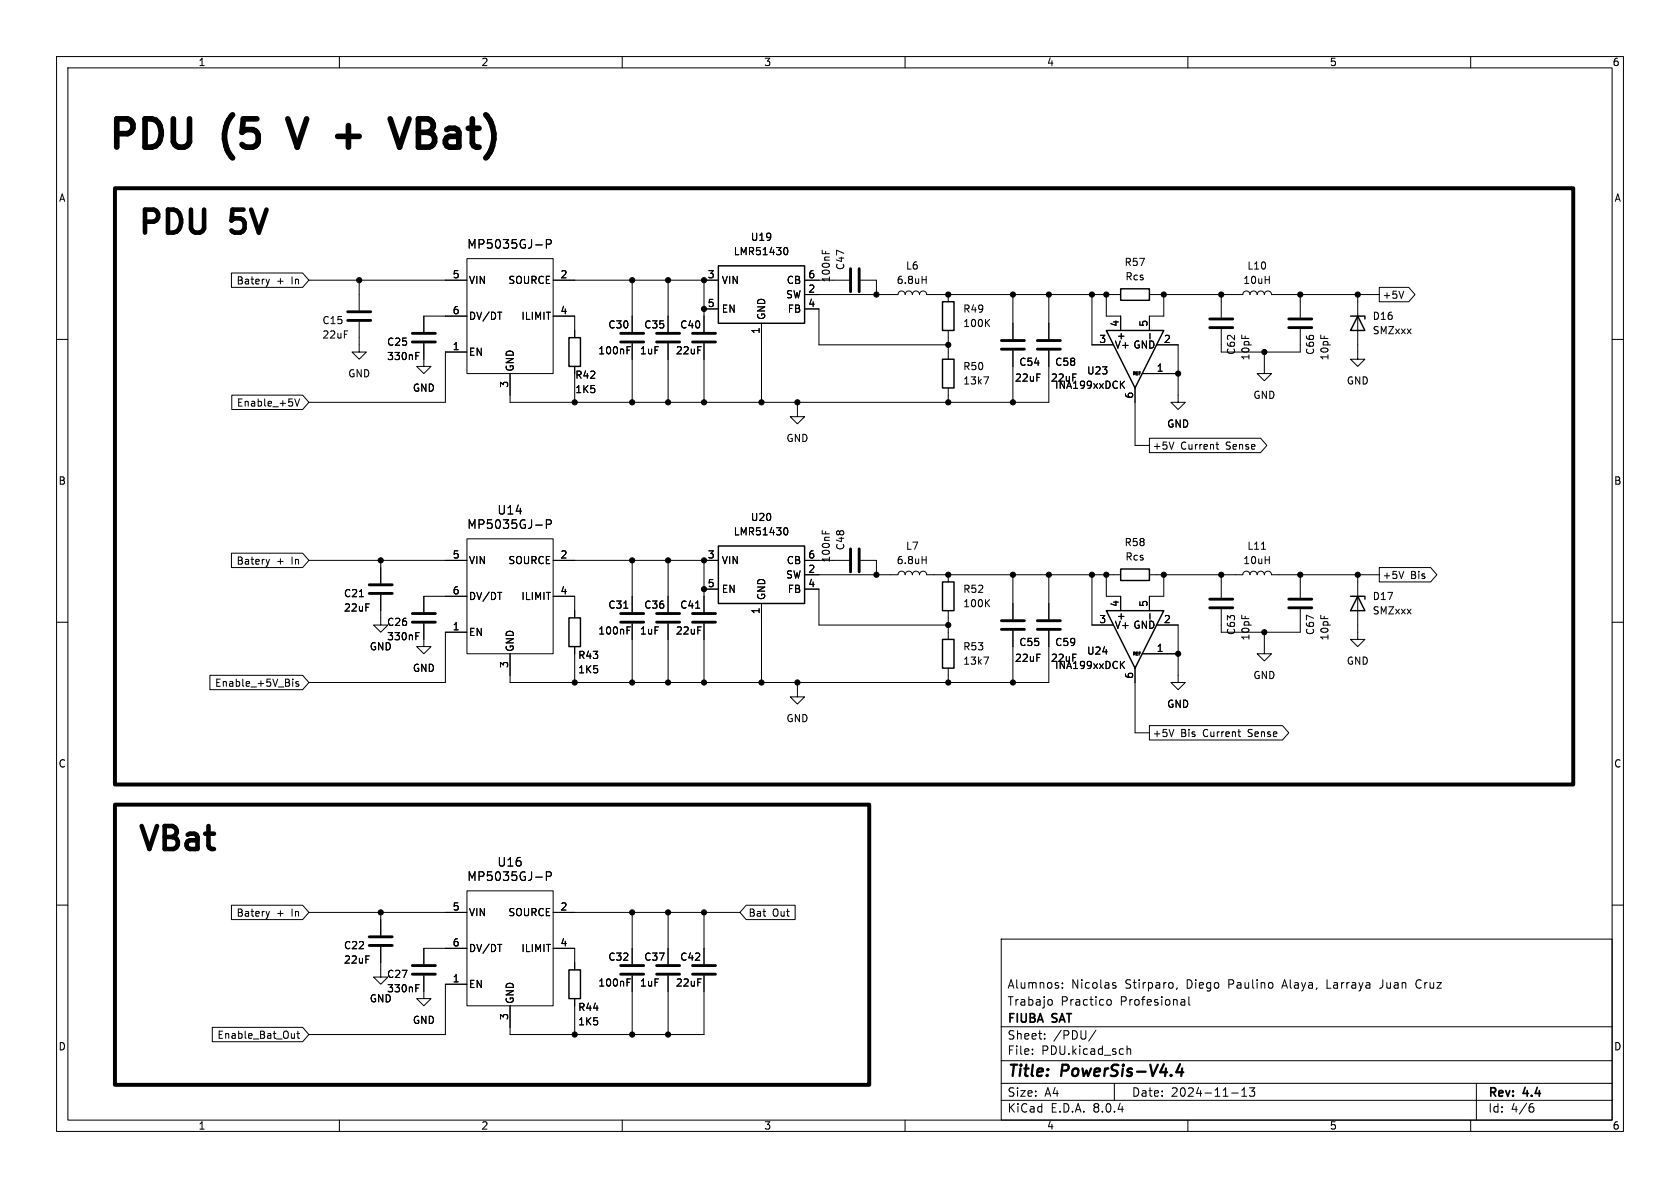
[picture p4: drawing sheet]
<svg xmlns="http://www.w3.org/2000/svg" width="297mm" height="210mm" viewBox="0 0 297 210" stroke-linecap="round" stroke-linejoin="round" font-family="sans-serif">
<g fill="none" stroke="#000" stroke-width=".18">
<path d="M10 10h277v190h-277zM12 12h273v186h-273zM60 10v2M110 10v2M160 10v2M210 10v2M260 10v2M10 60h2M40.9 48.3h12.6l1.1 1.2-1.1 1.3h-12.6zM47.6 49.4l-.3 .8M54.6 49.5h27.9M63.5 56.9v5.3h1.3l-1.3 1.3-1.3-1.3h1.3"/>
<path d="M63.5 49.5v5.4M82.5 45.7h15.3v20.3h-15.3zM82.5 55.9h-7.6v2.8M88 55.2h.7M96.6 43.2l.7-.1 .2-.2-.1-.4-.2-.1h-.6v1.5M97.8 49.5h29.2M97.8 55.9h3.8v3.8M111.8 49.5v9.2M118.1 49.5v9.2M124.5 49.5v9.2M124.5 54.6h2.5M134.6 57.2v13.9"/>
<path d="M138.7 43.8h.2a.68 .68 0 0 1 .4 .6 .68 .68 0 0 1-.4 .6h-.2M142.2 52.1h16.5a.64 .64 0 0 1 .7-.7 .64 .64 0 0 1 .6 .7 .64 .64 0 0 1 .7-.7 .64 .64 0 0 1 .6 .7 .64 .64 0 0 1 .6-.7 .64 .64 0 0 1 .7 .7 .64 .64 0 0 1 .6-.7 .64 .64 0 0 1 .6 .7h34.3M142.2 49.5h7.9M142.2 54.6h2.6v6.4h22.8M145.4 44.2v.6M146 44.4v.4M152.1 49.5h2.8v2.6M163 49.4h.7M163.7 48.8v1.3M167.6 52.1v1.2M167.6 58.4v5.1M174.4 57l.5 .7"/>
<path d="M174.9 56.5l-.7 .7M179.1 52.1v7.8M185.4 52.1v7.8M193 52.1v8.9h3.8M195.6 52.1v3.8h2.5v2.5M203.2 52.1h16.5a.64 .64 0 0 1 .6-.7 .64 .64 0 0 1 .7 .7 .64 .64 0 0 1 .6-.7 .64 .64 0 0 1 .6 .7 .64 .64 0 0 1 .7-.7 .64 .64 0 0 1 .6 .7 .64 .64 0 0 1 .7-.7 .64 .64 0 0 1 .6 .7h19M203.3 58.9v1M205.7 52.1v3.8h-2.5v2.5M215.9 58.2v4h14v-4M215.9 52.1v4M229.9 52.1v4M240 52.1v11.4h1.3l-1.3 1.3-1.2-1.3h1.2"/>
<path d="M243.8 50.8h5.2l1.2 1.3-1.2 1.2h-5.2zM248.2 51.5l-.5 1.2M285 60h2M41 69.8h12.5l1.1 1.3-1.1 1.3h-12.5zM52.1 70.5l.4 1.3 .5-1.3M73.5 62.9h.4M73.5 62.3h.6M74.9 60.7v4.1h1.3l-1.3 1.2-1.2-1.2h1.2M82.5 62.2h-3.8v8.9h-24.1M101.6 64.8v6.3M110.9 61.9h.4M110.9 61.3h.6"/>
<path d="M111.8 60.7v10.4M118.1 60.7v10.4M124.5 60.7v10.4M141 71.1v2.6h1.2l-1.2 1.2-1.3-1.2h1.3M167.6 68.6v2.5M173.9 66.6h.9l-.6 1.3M179.1 62v9.1M185.4 62v9.1h-95.2v-5.1M198.3 67.9l.5 .8M198.8 67.4l-.7 .7M200.7 68.6v10.1h2.5M200.7 65.8h-.3v.5"/>
<path d="M201.2 65.8h-.3v.5M201.6 65.8h-.2v.5M201.9 66h6.4M203.2 77.5h19.7l1.1 1.2-1.1 1.3h-19.7zM204.5 61h3.8v10.1h1.2l-1.2 1.3-1.3-1.3h1.3M207.5 78.1l-.4 1.3M215 78.6h.4M215.1 79.2l.3 .2M223.5 62.2v3.8h1.3l-1.3 1.3-1.3-1.3h1.3M40.9 97.8h12.6l1.1 1.3-1.1 1.2h-12.6zM47.6 98.9l-.3 .8M54.6 99.1h27.9"/>
<path d="M67.3 99.1v4M82.5 95.3h15.3v20.3h-15.3zM96.6 92.7l.7-.1 .2-.2-.1-.4-.2-.1h-.6v1.5M97.8 99.1h29.2M111.8 99.1v9.1M118.1 99.1v9.1M124.5 99.1v9.1M138.7 93.4l.2-.1a.68 .68 0 0 1 .4 .6 .68 .68 0 0 1-.4 .7l-.2-.1M142.2 99.1h7.9M145.4 93.8v.6M146 93.9v.5M152.1 99.1h2.8v2.5"/>
<path d="M163 99h.7M163.7 98.4v1.2M223 97.1h.7M10 110h2M37.1 119.4h16.4l1.1 1.3-1.1 1.2h-16.4zM63.5 105.5h.8M67.3 105.2v5.3h1.3l-1.3 1.3-1.3-1.3h1.3M73.5 112.4h.4M73.5 111.8h.6M74.9 110.2v4.1h1.3l-1.3 1.3-1.2-1.3h1.2M82.5 105.4h-7.6v2.8M82.5 111.8h-3.8v8.9h-24.1"/>
<path d="M88 104.7h.7M97.8 105.4h3.8v3.8M101.6 114.3v6.4M110.3 107.5h.7M110.9 111.4h.4M110.9 110.8h.6M111.8 110.2v10.5M118.1 110.2v10.5M123 107.5h.7M124.5 110.2v10.5M124.5 104.1h2.5M134.6 106.7v14"/>
<path d="M142.2 101.6h16.5a.64 .64 0 0 1 .7-.6 .64 .64 0 0 1 .6 .6 .64 .64 0 0 1 .7-.6 .64 .64 0 0 1 .6 .6 .64 .64 0 0 1 .6-.6 .64 .64 0 0 1 .7 .6 .64 .64 0 0 1 .6-.6 .64 .64 0 0 1 .6 .6h34.3M142.2 104.1h2.6v6.4h22.8M167.6 101.6v1.3M167.6 108v5M167.6 118.1v2.6M173.9 116.1h.9l-.6 1.3M174.4 106.5l.5 .8M174.9 106l-.7 .7M179.1 101.6v7.9M179.1 111.5v9.2M185.4 111.5v9.2h-95.2v-5.1M185.4 101.6v7.9"/>
<path d="M193 101.6v8.9h3.8M195.6 101.6v3.8h2.5v2.6M198.3 117.5l.5 .7M198.8 116.9l-.7 .7M200.7 118.1v11.4h2.5M200.7 115.3h-.3v.5M201.2 115.3h-.3v.5M201.6 115.3h-.2v.5M201.9 115.6h6.4M203.2 101.6h16.5a.64 .64 0 0 1 .6-.6 .64 .64 0 0 1 .7 .6 .64 .64 0 0 1 .6-.6 .64 .64 0 0 1 .6 .6 .64 .64 0 0 1 .7-.6 .64 .64 0 0 1 .6 .6 .64 .64 0 0 1 .7-.6 .64 .64 0 0 1 .6 .6h19M203.3 108.5v.9M204.5 110.5h3.8v10.2h1.2l-1.2 1.2-1.3-1.2h1.3"/>
<path d="M205.7 101.6v3.8h-2.5v2.6M215.9 107.7v4.1h14v-4.1M215.9 101.6v4.1M223.5 111.8v3.8h1.3l-1.3 1.2-1.3-1.2h1.3M229.9 101.6v4.1M240 101.6v11.4h1.3l-1.3 1.3-1.2-1.3h1.2M243.8 100.3h9.1l1.1 1.3-1.1 1.3h-9.1zM248.2 101l-.5 1.3M285 110h2M51.8 120.1v.1M51.8 120.5v.8M52.8 120.5h-.3l-.2 .2 .1 .1 .4 .2v.3h-.5"/>
<path d="M141 120.7v2.5h1.2l-1.2 1.3-1.3-1.3h1.3M203.2 128.3h23.5l1.1 1.2-1.1 1.3h-23.5zM207.5 128.9l-.4 1.3M218.8 129.4h.5M219.2 130.2h.1M10 160h2M82.5 157.5h15.3v20.3h-15.3zM96.6 154.9l.7-.1 .2-.2-.1-.3-.2-.2h-.6v1.5M285 160h2M40.9 160h12.6l1.1 1.3-1.1 1.3h-12.6zM47.6 161.1l-.3 .9M54.6 161.3h27.9"/>
<path d="M67.3 167.4v5.3h1.3l-1.3 1.3-1.3-1.3h1.3M67.3 161.3v4.1M73.5 174.7h.4M73.5 174.1h.6M74.9 172.5v4h1.3l-1.3 1.3-1.2-1.3h1.2M82.5 174h-3.8v8.9h-24.1M82.5 167.6h-7.6v2.8M88 166.9h.7M97.8 161.3h33M97.8 167.6h3.8v3.9M101.6 176.5v6.4M110.9 173.7h.4"/>
<path d="M110.9 173h.6M111.8 161.3v9.1M111.8 172.5v10.4M118.1 161.3v9.1M118.1 172.5v10.4M124.5 172.5v10.4h-34.3v-5.1M124.5 161.3v9.1M131.9 160h8.7v2.6h-8.7l-1.1-1.3zM177 166h108v32h-108zM185.5 176.7l.4 .1 .1 .2v.6l-.5 .1M187.8 174.6v.1M187.8 173.8v.1"/>
<path d="M195.7 177l.3-.3 .3 .1 .2 .2v.4l-.2 .2-.3 .1-.3-.3M196.7 174.1l.4 .1 .2 .2-.1 .2-.4 .1M196.7 173.8h.5M208.1 174.6l-.1 .3M209 176.7h.2l.3 .2v.8M209.5 177.6l-.5 .1M209.5 177.1h-.5M210.2 176.2v1.3l.2 .2M243.9 174.7h.1M250.6 173.3l-.3 .5 .1 .5 .2 .3M37.5 181.6h16l1.1 1.3-1.1 1.3h-16zM52.1 182.7v.9"/>
<path d="M52.1 183.4l-.2 .2M52.5 182.7h.5M52.7 182.3v1.1l.3 .2M60 198v2M110 198v2M160 198v2M177 194.5h108M177 191.5h108M177 187.5h108M177 181.5h108M182.5 186.3v.1M182.5 185.5v.1"/>
<path d="M184.7 183.6v.1M184.7 182.8v.1M193.7 182.1l-1.2 2M197 191.5v3M199.2 184.9v1.5M199.2 185.5l.3-.1 .3 .1 .1 .9M210 198v2M217.7 193.2h1.2M219.5 193.8h.9M219.5 192.7l.5-.4v1.5M220.9 192.3h.9l-.5 .6 .4 .1v.7l-.2 .1h-.4l-.2-.1M260 198v2"/>
<path d="M261 191.5v6.5M270.6 195.7h.3l.3 .3-.1 .5-.5 .1M271 195.1l-.4 .1"/>
</g>
<path d="M208.6 188.1l-.6 1.4h1.2M209 188.9l-.2 1.3" fill="none" stroke="#000" stroke-width=".4"/>
<g fill="none" stroke="#000" stroke-width=".25">
<path d="M100.6 59.7h2v5.1h-2zM127 47h15.2v10.2h-15.2zM166.6 53.3h2.1v5.1h-2.1zM195.6 58.4h10.1l-5 10.2zM198.1 51.1h5.1v2h-5.1zM238.8 55.9h2.5v.5M240 55.9l1.3 2.5h-2.5zM166.6 63.5h2.1v5.1h-2.1zM127 96.5h15.2v10.2h-15.2zM100.6 109.2h2v5.1h-2zM166.6 102.9h2.1v5.1h-2.1zM166.6 113h2.1v5.1h-2.1z"/>
<path d="M195.6 108h10.1l-5 10.1zM198.1 100.6h5.1v2h-5.1zM238.8 105.4h2.5v.5M240 105.4l1.3 2.6h-2.5zM100.6 171.5h2v5h-2z"/>
</g>
<g fill="none" stroke="#000" stroke-width=".51">
<path d="M61.5 56.6h4M61.5 55.1h4M72.9 58.9h4.1M109.7 58.9h4.1M116.1 58.9h4M122.4 58.9h4.1M150.4 47.5v4.1M151.9 47.5v4.1M213.9 56.4h4M213.9 57.9h4M227.8 56.4h4.1M227.8 57.9h4.1"/>
<path d="M72.9 60.5h4.1M109.7 60.5h4.1M116.1 60.5h4M122.4 60.5h4.1M177 61.7h4.1M177 60.2h4.1M183.4 61.7h4.1M183.4 60.2h4.1M150.4 97v4.1M151.9 97v4.1M65.3 104.9h4M65.3 103.4h4"/>
<path d="M72.9 110h4.1M72.9 108.5h4.1M109.7 110h4.1M109.7 108.5h4.1M116.1 110h4M116.1 108.5h4M122.4 110h4.1M122.4 108.5h4.1M177 111.3h4.1M177 109.7h4.1M183.4 111.3h4.1M183.4 109.7h4.1"/>
<path d="M213.9 105.9h4M213.9 107.4h4M227.8 105.9h4.1M227.8 107.4h4.1M65.3 167.1h4M65.3 165.6h4M72.9 172.2h4.1M72.9 170.7h4.1M109.7 172.2h4.1M109.7 170.7h4.1M116.1 172.2h4M116.1 170.7h4"/>
<path d="M122.4 172.2h4.1M122.4 170.7h4.1"/>
</g>
<path d="M50.9 21l1.6 5M59.7 24.1h3.8M61.6 22.2v3.8M69 21l1.6 5 1.7-5" fill="none" stroke="#000" stroke-width="1"/>
<path d="M20.3 33.3h257.8v105.4h-257.8zM20.3 142.2h133.4v49.6h-133.4z" fill="none" stroke="#000" stroke-width=".7"/>
<g fill="#000" stroke="#000" stroke-width=".18">
<circle cx="63.5" cy="49.5" r=".46"/>
<circle cx="111.8" cy="49.5" r=".46"/>
<circle cx="118.1" cy="49.5" r=".46"/>
<circle cx="124.5" cy="54.6" r=".46"/>
<circle cx="124.5" cy="49.5" r=".46"/>
<circle cx="154.9" cy="52.1" r=".46"/>
<circle cx="167.6" cy="52.1" r=".46"/>
<circle cx="179.1" cy="52.1" r=".46"/>
<circle cx="185.4" cy="52.1" r=".46"/>
<circle cx="193" cy="52.1" r=".46"/>
<circle cx="195.6" cy="52.1" r=".46"/>
<circle cx="205.7" cy="52.1" r=".46"/>
<circle cx="215.9" cy="52.1" r=".46"/>
<circle cx="229.9" cy="52.1" r=".46"/>
<circle cx="240" cy="52.1" r=".46"/>
<circle cx="101.6" cy="71.1" r=".46"/>
<circle cx="111.8" cy="71.1" r=".46"/>
<circle cx="118.1" cy="71.1" r=".46"/>
<circle cx="124.5" cy="71.1" r=".46"/>
<circle cx="134.6" cy="71.1" r=".46"/>
<circle cx="141" cy="71.1" r=".46"/>
<circle cx="167.6" cy="61" r=".46"/>
<circle cx="167.6" cy="71.1" r=".46"/>
<circle cx="179.1" cy="71.1" r=".46"/>
<circle cx="208.3" cy="66" r=".46"/>
<circle cx="223.5" cy="62.2" r=".46"/>
<circle cx="67.3" cy="99.1" r=".46"/>
<circle cx="111.8" cy="99.1" r=".46"/>
<circle cx="118.1" cy="99.1" r=".46"/>
<circle cx="124.5" cy="99.1" r=".46"/>
<circle cx="124.5" cy="104.1" r=".46"/>
<circle cx="154.9" cy="101.6" r=".46"/>
<circle cx="167.6" cy="101.6" r=".46"/>
<circle cx="167.6" cy="110.5" r=".46"/>
<circle cx="179.1" cy="101.6" r=".46"/>
<circle cx="185.4" cy="101.6" r=".46"/>
<circle cx="193" cy="101.6" r=".46"/>
<circle cx="195.6" cy="101.6" r=".46"/>
<circle cx="205.7" cy="101.6" r=".46"/>
<circle cx="208.3" cy="115.6" r=".46"/>
<circle cx="215.9" cy="101.6" r=".46"/>
<circle cx="223.5" cy="111.8" r=".46"/>
<circle cx="229.9" cy="101.6" r=".46"/>
<circle cx="240" cy="101.6" r=".46"/>
<circle cx="101.6" cy="120.7" r=".46"/>
<circle cx="111.8" cy="120.7" r=".46"/>
<circle cx="118.1" cy="120.7" r=".46"/>
<circle cx="124.5" cy="120.7" r=".46"/>
<circle cx="134.6" cy="120.7" r=".46"/>
<circle cx="141" cy="120.7" r=".46"/>
<circle cx="167.6" cy="120.7" r=".46"/>
<circle cx="179.1" cy="120.7" r=".46"/>
<circle cx="67.3" cy="161.3" r=".46"/>
<circle cx="111.8" cy="161.3" r=".46"/>
<circle cx="118.1" cy="161.3" r=".46"/>
<circle cx="124.5" cy="161.3" r=".46"/>
<circle cx="101.6" cy="182.9" r=".46"/>
<circle cx="111.8" cy="182.9" r=".46"/>
<circle cx="118.1" cy="182.9" r=".46"/>
</g>
<g font-size="7">
<text x="18.8" y="26.7">PDU</text>
<text x="39.8" y="26.7">(5</text>
<text x="53.7" y="26.7">V</text>
<text x="75.8" y="26.7">VBat)</text>
</g>
<g font-size="5.7">
<text x="24.1" y="41.7">PDU</text>
<text x="41.2" y="41.7">5V</text>
<text x="24.1" y="150.6">VBat</text>
</g>
<g font-size="2.8">
<text x="178" y="190.9">Title:</text>
<text x="187.7" y="190.9">PowerSis-V4.4</text>
</g>
<g font-size="2.1">
<text x="82.5" y="44.2">MP5035GJ-P</text>
<text x="82.5" y="93.7">MP5035GJ-P</text>
<text x="87.8" y="91.2">U14</text>
<text x="82.5" y="155.9">MP5035GJ-P</text>
<text x="87.8" y="153.4">U16</text>
<text x="178" y="178">Trabajo</text>
<text x="178" y="175">Alumnos:</text>
<text x="187.5" y="178">Practico</text>
<text x="189.4" y="175">Nicolas</text>
<text x="198.1" y="178">Profesional</text>
<text x="199" y="175">Stirparo,</text>
<text x="209.9" y="175">Diego</text>
<text x="217.4" y="175">Paulino</text>
<text x="227.1" y="175">Alaya,</text>
<text x="235.1" y="175">Larraya</text>
<text x="244.7" y="175">Juan</text>
<text x="251.2" y="175">Cruz</text>
<text x="178" y="184">Sheet:</text>
<text x="178" y="181.2">FIUBA</text>
<text x="186.1" y="181.2">SAT</text>
<text x="186.2" y="184">/PDU/</text>
<text x="178" y="186.7">File:</text>
<text x="184.1" y="186.7">PDU.kicad_sch</text>
<text x="178" y="196.9">KiCad</text>
<text x="178" y="194.1">Size:</text>
<text x="184.7" y="194.1">A4</text>
<text x="185.7" y="196.9">E.D.A.</text>
<text x="193.3" y="196.9">8.0.4</text>
<text x="200" y="194.1">Date:</text>
<text x="207" y="194.1">2024-11-13</text>
<text x="263" y="194.3">Rev:</text>
<text x="263" y="196.9">Id:</text>
<text x="267.1" y="196.9">4/6</text>
<text x="269.4" y="194.3">4.4</text>
</g>
<g font-size="1.8">
<text x="35" y="11.9">1</text>
<text x="85" y="11.9">2</text>
<text x="135" y="11.9">3</text>
<text x="185" y="11.9">4</text>
<text x="235" y="11.9">5</text>
<text x="285" y="11.9">6</text>
<text x="10.3" y="35.9">A</text>
<text x="285.3" y="35.9">A</text>
<text x="129.6" y="45.3">LMR51430</text>
<text x="132.6" y="42.8">U19</text>
<text x="149.5" y="47.8" transform="rotate(-90 149.5 47.8)">C47</text>
<text x="160.1" y="47.9">L6</text>
<text x="198.7" y="47.2">R57</text>
<text x="220.4" y="47.9">L10</text>
<text x="41.7" y="50.5">Batery</text>
<text x="48.9" y="50.5">+</text>
<text x="51.6" y="50.5">In</text>
<text x="79.9" y="49.3">5</text>
<text x="82.8" y="50.4">VIN</text>
<text x="89.8" y="50.4">SOURCE</text>
<text x="99" y="49.3">2</text>
<text x="125" y="49.3">3</text>
<text x="127.5" y="50.4">VIN</text>
<text x="138.9" y="52.9">SW</text>
<text x="139" y="50.4">CB</text>
<text x="142.8" y="51.8">2</text>
<text x="142.8" y="49.3">6</text>
<text x="146.9" y="50" transform="rotate(-90 146.9 50)">100nF</text>
<text x="158.4" y="50.4">6.8uH</text>
<text x="198.9" y="49.8">Rcs</text>
<text x="219.7" y="50.4">10uH</text>
<text x="244.3" y="53">+5V</text>
<text x="56.9" y="57.5">C15</text>
<text x="79.9" y="55.6">6</text>
<text x="82.8" y="56.7">DV/DT</text>
<text x="92.1" y="56.7">ILIMIT</text>
<text x="99" y="55.6">4</text>
<text x="107.5" y="58.3">C30</text>
<text x="113.8" y="58.3">C35</text>
<text x="120.2" y="58.3">C40</text>
<text x="125" y="54.4">5</text>
<text x="127.5" y="55.5">EN</text>
<text x="134.4" y="59.1" transform="rotate(-90 134.4 59.1)">1</text>
<text x="135.5" y="56.6" transform="rotate(-90 135.5 56.6)">GND</text>
<text x="139.2" y="55.5">FB</text>
<text x="142.8" y="54.4">4</text>
<text x="170.2" y="58">100K</text>
<text x="170.2" y="55.5">R49</text>
<text x="197.9" y="57.9" transform="rotate(-90 197.9 57.9)">4</text>
<text x="202.9" y="57.9" transform="rotate(-90 202.9 57.9)">5</text>
<text x="242.6" y="59.3">SMZxxx</text>
<text x="242.6" y="56.7">D16</text>
<text x="56.9" y="60">22uF</text>
<text x="68.3" y="63.9">330nF</text>
<text x="68.3" y="61.3">C25</text>
<text x="79.9" y="62">1</text>
<text x="82.8" y="63.1">EN</text>
<text x="91" y="65.8" transform="rotate(-90 91 65.8)">GND</text>
<text x="105.7" y="62.8">100nF</text>
<text x="113" y="62.8">1uF</text>
<text x="119.4" y="62.8">22uF</text>
<text x="170.2" y="65.6">R50</text>
<text x="180.1" y="64.9">C54</text>
<text x="186.4" y="64.9">C58</text>
<text x="194.2" y="60.7">3</text>
<text x="197" y="61.8">V+ GND</text>
<text x="199" y="60.3" transform="rotate(-90 199 60.3)">+</text>
<text x="204.1" y="60.3" transform="rotate(-90 204.1 60.3)">-</text>
<text x="204.4" y="65.8">1</text>
<text x="205.7" y="60.7">2</text>
<text x="218.5" y="62.8" transform="rotate(-90 218.5 62.8)">C62</text>
<text x="221.1" y="63.8" transform="rotate(-90 221.1 63.8)">10pF</text>
<text x="232.5" y="62.8" transform="rotate(-90 232.5 62.8)">C66</text>
<text x="235.1" y="63.8" transform="rotate(-90 235.1 63.8)">10pF</text>
<text x="61.5" y="66.9">GND</text>
<text x="72.9" y="69.4">GND</text>
<text x="89.9" y="68.7" transform="rotate(-90 89.9 68.7)">3</text>
<text x="101.6" y="67.2">R42</text>
<text x="101.6" y="69.7">1K5</text>
<text x="170.2" y="68.2">13k7</text>
<text x="179.3" y="67.7">22uF</text>
<text x="185.7" y="67.7">22uF</text>
<text x="186.4" y="68.9">INA199xxDCK</text>
<text x="192.1" y="66.4">U23</text>
<text x="200.4" y="70.6" transform="rotate(-90 200.4 70.6)">6</text>
<text x="221.5" y="70.7">GND</text>
<text x="238" y="68.2">GND</text>
<text x="41.8" y="72.1">Enable_+5V</text>
<text x="206.2" y="75.8">GND</text>
<text x="138.9" y="78.3">GND</text>
<text x="203.7" y="79.7">+5V</text>
<text x="208.7" y="79.7">Current</text>
<text x="216.8" y="79.7">Sense</text>
<text x="10.3" y="85.9">B</text>
<text x="285.3" y="85.9">B</text>
<text x="129.6" y="94.8">LMR51430</text>
<text x="132.6" y="92.3">U20</text>
<text x="41.7" y="100">Batery</text>
<text x="48.9" y="100">+</text>
<text x="51.6" y="100">In</text>
<text x="79.9" y="98.8">5</text>
<text x="82.8" y="99.9">VIN</text>
<text x="89.8" y="99.9">SOURCE</text>
<text x="99" y="98.8">2</text>
<text x="125" y="98.8">3</text>
<text x="127.5" y="99.9">VIN</text>
<text x="139" y="99.9">CB</text>
<text x="142.8" y="101.3">2</text>
<text x="142.8" y="98.8">6</text>
<text x="146.9" y="99.6" transform="rotate(-90 146.9 99.6)">100nF</text>
<text x="149.5" y="97.4" transform="rotate(-90 149.5 97.4)">C48</text>
<text x="158.4" y="99.9">6.8uH</text>
<text x="160.1" y="97.4">L7</text>
<text x="198.7" y="96.7">R58</text>
<text x="198.9" y="99.3">Rcs</text>
<text x="219.7" y="99.9">10uH</text>
<text x="220.4" y="97.4">L11</text>
<text x="60.7" y="105.8">C21</text>
<text x="79.9" y="105.2">6</text>
<text x="82.8" y="106.3">DV/DT</text>
<text x="92.1" y="106.3">ILIMIT</text>
<text x="99" y="105.2">4</text>
<text x="107.5" y="107.8">C31</text>
<text x="113.8" y="107.8">C36</text>
<text x="120.2" y="107.8">C41</text>
<text x="125" y="103.9">5</text>
<text x="127.5" y="105">EN</text>
<text x="135.5" y="106.2" transform="rotate(-90 135.5 106.2)">GND</text>
<text x="138.9" y="102.5">SW</text>
<text x="139.2" y="105">FB</text>
<text x="142.8" y="103.9">4</text>
<text x="170.2" y="107.5">100K</text>
<text x="170.2" y="105">R52</text>
<text x="197.9" y="107.4" transform="rotate(-90 197.9 107.4)">4</text>
<text x="202.9" y="107.4" transform="rotate(-90 202.9 107.4)">5</text>
<text x="242.6" y="106.3">D17</text>
<text x="244.3" y="102.6">+5V</text>
<text x="249.4" y="102.6">Bis</text>
<text x="60.7" y="108.3">22uF</text>
<text x="68.3" y="113.4">330nF</text>
<text x="68.3" y="110.8">C26</text>
<text x="79.9" y="111.5">1</text>
<text x="82.8" y="112.6">EN</text>
<text x="105.7" y="112.4">100nF</text>
<text x="113" y="112.4">1uF</text>
<text x="119.4" y="112.4">22uF</text>
<text x="134.4" y="108.7" transform="rotate(-90 134.4 108.7)">1</text>
<text x="194.2" y="110.2">3</text>
<text x="197" y="111.4">V+ GND</text>
<text x="199" y="109.9" transform="rotate(-90 199 109.9)">+</text>
<text x="204.1" y="109.9" transform="rotate(-90 204.1 109.9)">-</text>
<text x="205.7" y="110.2">2</text>
<text x="218.5" y="112.4" transform="rotate(-90 218.5 112.4)">C63</text>
<text x="221.1" y="113.3" transform="rotate(-90 221.1 113.3)">10pF</text>
<text x="232.5" y="112.4" transform="rotate(-90 232.5 112.4)">C67</text>
<text x="235.1" y="113.3" transform="rotate(-90 235.1 113.3)">10pF</text>
<text x="242.6" y="108.8">SMZxxx</text>
<text x="65.3" y="115.2">GND</text>
<text x="72.9" y="119">GND</text>
<text x="89.9" y="118.2" transform="rotate(-90 89.9 118.2)">3</text>
<text x="91" y="115.3" transform="rotate(-90 91 115.3)">GND</text>
<text x="102.1" y="116.7">R43</text>
<text x="102.1" y="119.2">1K5</text>
<text x="170.2" y="115.2">R53</text>
<text x="170.2" y="117.7">13k7</text>
<text x="179.3" y="117.2">22uF</text>
<text x="180.1" y="114.4">C55</text>
<text x="185.7" y="117.2">22uF</text>
<text x="186.4" y="118.5">INA199xxDCK</text>
<text x="186.4" y="114.4">C59</text>
<text x="192.1" y="115.9">U24</text>
<text x="204.4" y="115.3">1</text>
<text x="238" y="117.7">GND</text>
<text x="37.9" y="121.6">Enable_+5V_Bis</text>
<text x="200.4" y="120.1" transform="rotate(-90 200.4 120.1)">6</text>
<text x="206.2" y="125.3">GND</text>
<text x="221.5" y="120.2">GND</text>
<text x="138.9" y="127.9">GND</text>
<text x="203.7" y="130.5">+5V</text>
<text x="208.7" y="130.5">Bis</text>
<text x="212.8" y="130.5">Current</text>
<text x="220.9" y="130.5">Sense</text>
<text x="10.3" y="135.9">C</text>
<text x="285.3" y="135.9">C</text>
<text x="79.9" y="161">5</text>
<text x="99" y="161">2</text>
<text x="41.7" y="162.2">Batery</text>
<text x="48.9" y="162.2">+</text>
<text x="51.6" y="162.2">In</text>
<text x="60.7" y="168">C22</text>
<text x="79.9" y="167.4">6</text>
<text x="82.8" y="162.2">VIN</text>
<text x="89.8" y="162.2">SOURCE</text>
<text x="99" y="167.4">4</text>
<text x="132.2" y="162.2">Bat</text>
<text x="136.6" y="162.2">Out</text>
<text x="60.7" y="170.5">22uF</text>
<text x="68.3" y="173.1">C27</text>
<text x="79.9" y="173.7">1</text>
<text x="82.8" y="168.5">DV/DT</text>
<text x="92.1" y="168.5">ILIMIT</text>
<text x="107.5" y="170">C32</text>
<text x="113.8" y="170">C37</text>
<text x="120.2" y="170">C42</text>
<text x="65.3" y="177.4">GND</text>
<text x="68.3" y="175.6">330nF</text>
<text x="82.8" y="174.9">EN</text>
<text x="91" y="177.5" transform="rotate(-90 91 177.5)">GND</text>
<text x="102.1" y="178.9">R44</text>
<text x="105.7" y="174.6">100nF</text>
<text x="113" y="174.6">1uF</text>
<text x="119.4" y="174.6">22uF</text>
<text x="10.3" y="185.9">D</text>
<text x="38.3" y="183.8">Enable_Bat_Out</text>
<text x="72.9" y="181.2">GND</text>
<text x="89.9" y="180.4" transform="rotate(-90 89.9 180.4)">3</text>
<text x="102.1" y="181.5">1K5</text>
<text x="285.3" y="185.9">D</text>
<text x="35" y="199.9">1</text>
<text x="85" y="199.9">2</text>
<text x="135" y="199.9">3</text>
<text x="185" y="199.9">4</text>
<text x="235" y="199.9">5</text>
<text x="285" y="199.9">6</text>
</g>
<g font-size=".7">
<text x="200" y="66.5">REF</text>
<text x="200" y="116.1">REF</text>
</g>
</svg>
